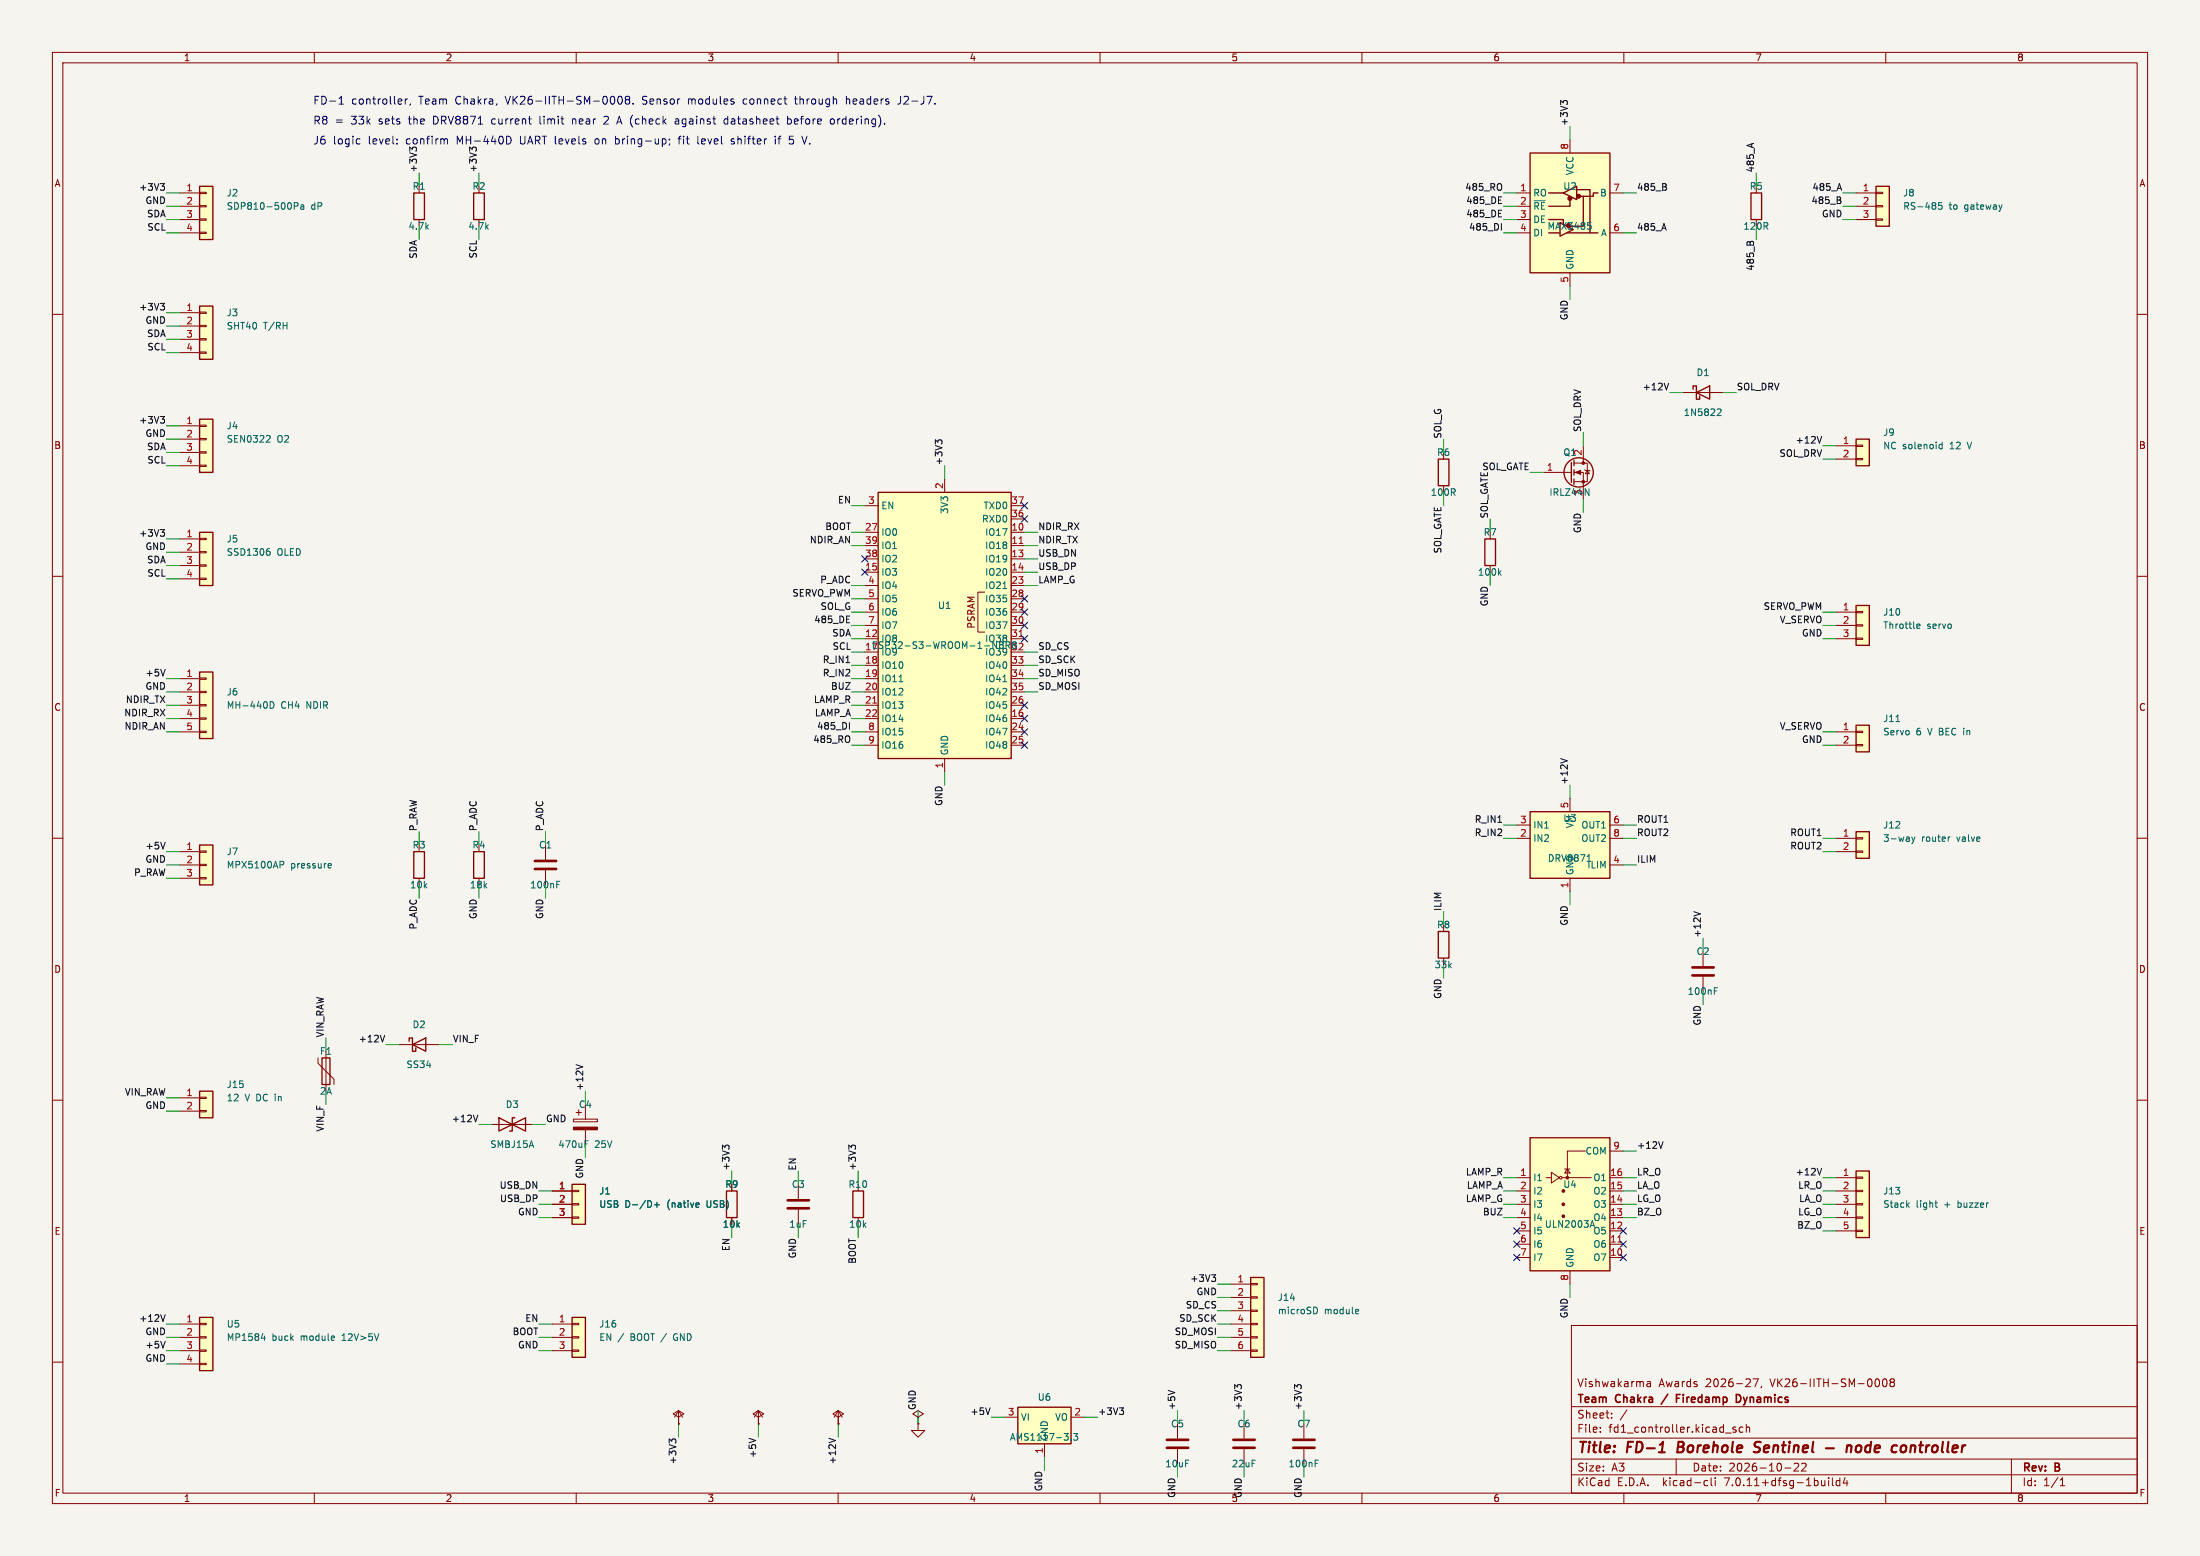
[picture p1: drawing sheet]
<svg xmlns="http://www.w3.org/2000/svg" width="420mm" height="297mm" viewBox="0 0 420 297" stroke-linecap="round" stroke-linejoin="round" font-family="sans-serif">
<path d="M0 0h420v297h-420z" fill="#f5f4ef" stroke="#f5f4ef" stroke-width=".19"/>
<g fill="none" stroke="#840000" stroke-width=".19">
<path d="M10 10h400v277h-400zM12 12h396v273h-396zM60 10v2M110 10v2M160 10v2M210 10v2M260 10v2M310 10v2M360 10v2M34.3 36.8h3.8M34.3 39.4h3.8M38.1 39.2h1.3v.3h-1.3z"/>
<path d="M38.1 36.7h1.3v.3h-1.3zM289.6 36.8h2.5M289.6 39.4h2.5M299.7 26.7v2.5M307.3 36.8h2.6M354.3 36.8h3.8M354.3 39.4h3.8M358.1 39.2h1.3v.3h-1.3zM358.1 36.7h1.3v.3h-1.3zM10 60h2M34.3 59.7h3.8M34.3 41.9h3.8"/>
<path d="M34.3 44.5h3.8M38.1 59.6h1.3v.2h-1.3zM38.1 44.3h1.3v.3h-1.3zM38.1 41.8h1.3v.2h-1.3zM80 41.9v1.3M91.4 41.9v1.3M289.6 41.9h2.5M289.6 44.5h2.5M299.7 52.1v2.5M307.3 44.5h2.6M335.3 41.9v1.3M354.3 41.9h3.8"/>
<path d="M358.1 41.8h1.3v.2h-1.3zM408 60h2M34.3 62.2h3.8M34.3 64.8h3.8M34.3 67.3h3.8M38.1 67.2h1.3v.2h-1.3zM38.1 64.6h1.3v.3h-1.3zM38.1 62.1h1.3v.3h-1.3zM321.3 74.9h7.6M34.3 81.3h3.8M34.3 83.8h3.8M34.3 86.4h3.8"/>
<path d="M34.3 88.9h3.8M38.1 88.8h1.3v.2h-1.3zM38.1 86.2h1.3v.3h-1.3zM38.1 83.7h1.3v.2h-1.3zM38.1 81.2h1.3v.2h-1.3zM165.1 96.5h2.5M180.3 91.4v2.6M193 96.5h2.6M193 99.1h2.6M275.6 92.7v1.3M294.6 90.2h5.4M300.5 90.2h1.8v5.1"/>
<path d="M300.5 88.4h2.5v3.5h-2.5M302.3 85.1v3.3M302.5 89.7l1 .2M303 89.8l.4 .6h-.8zM350.5 85.1h3.8M350.5 87.6h3.8M354.3 87.5h1.3v.3h-1.3zM354.3 85h1.3v.2h-1.3zM10 110h2M34.3 102.9h3.8M34.3 105.4h3.8M34.3 108h3.8"/>
<path d="M34.3 110.5h3.8M38.1 110.4h1.3v.2h-1.3zM38.1 107.8h1.3v.3h-1.3zM38.1 105.3h1.3v.2h-1.3zM38.1 102.7h1.3v.3h-1.3zM165.1 116.8h2.5M165.1 119.4h2.5M165.1 101.6h2.5M165.1 104.1h2.5M165.1 106.7h2.5M165.1 109.2h2.5M165.1 111.8h2.5"/>
<path d="M165.1 114.3h2.5M188 113h-1.3v7.7h1.3M193 116.8h2.6M193 119.4h2.6M193 101.6h2.6M193 104.1h2.6M193 106.7h2.6M193 109.2h2.6M193 111.8h2.6M193 114.3h2.6M284.5 108v1.2M350.5 116.8h3.8"/>
<path d="M350.5 119.4h3.8M354.3 119.3h1.3v.2h-1.3zM354.3 116.7h1.3v.3h-1.3zM408 110h2M34.3 129.5h3.8M34.3 132.1h3.8M34.3 134.6h3.8M34.3 137.2h3.8M34.3 139.7h3.8M38.1 139.6h1.3v.2h-1.3zM38.1 137h1.3v.3h-1.3zM38.1 134.5h1.3v.2h-1.3z"/>
<path d="M38.1 132h1.3v.2h-1.3zM38.1 129.4h1.3v.3h-1.3zM165.1 121.9h2.5M165.1 129.5h2.5M165.1 132.1h2.5M165.1 134.6h2.5M165.1 137.2h2.5M165.1 139.7h2.5M165.1 127h2.5M193 121.9h2.6M193 129.5h2.6M193 132.1h2.6"/>
<path d="M193 134.6h2.6M193 137.2h2.6M193 139.7h2.6M193 127h2.6M193 124.5h2.6M350.5 121.9h3.8M350.5 139.7h3.8M354.3 121.8h1.3v.2h-1.3zM354.3 139.6h1.3v.2h-1.3zM10 160h2M165.1 142.2h2.5M180.3 144.8v2.5"/>
<path d="M193 142.2h2.6M289.6 157.5h2.5M299.7 152.4v2.5M307.3 157.5h2.6M350.5 142.2h3.8M354.3 142.1h1.3v.3h-1.3zM354.3 159.9h1.3v.2h-1.3zM408 160h2M34.3 162.6h3.8M34.3 165.1h3.8M34.3 167.6h3.8M38.1 167.5h1.3v.3h-1.3z"/>
<path d="M38.1 165h1.3v.2h-1.3zM38.1 162.4h1.3v.3h-1.3zM80 167.6v1.3M91.4 167.6v1.3M104.1 161.3v2.8M104.1 166.1v2.8M289.6 160h2.5M299.7 167.6v2.6M307.3 165.1h2.6M307.3 160h2.6M350.5 162.6h3.8M350.5 160h3.8"/>
<path d="M354.3 162.4h1.3v.3h-1.3zM76.2 199.4h7.6M275.6 182.9v1.3M325.1 181.6v2.8M325.1 186.4v2.8M10 210h2M34.3 209.6h3.8M34.3 212.1h3.8M38.1 212h1.3v.2h-1.3zM38.1 209.4h1.3v.3h-1.3zM60.7 201.9v1l3.1 3.1v1M62.2 201.9v6.4"/>
<path d="M94 214.6h7.6M109.5 213.6h4.5v.5h-4.5zM110 212.3h1M110.5 211.8v1.1M111.8 210.8v2.8M111.8 215.6v2.8M302.6 219.7h-3.4v5.1M307.3 219.7h2.6M408 210h2M105.4 227.3h3.8M105.4 229.9h3.8M105.4 232.4h3.8"/>
<path d="M109.2 232.3h1.3v.2h-1.3zM109.2 229.7h1.3v.3h-1.3zM109.2 227.2h1.3v.3h-1.3zM139.7 232.4v1.3M152.4 226.1v2.8M152.4 230.9v2.8M163.8 232.4v1.3M289.6 224.8h2.5M289.6 227.3h2.5M289.6 229.9h2.5M289.6 232.4h2.5M289.6 234.9h2.5"/>
<path d="M289.6 237.5h2.5M295.1 224.8h1.1M296.2 223.8l1.5 1-1.5 1zM298.2 224.8h5.6M298.7 223.1h1M299.2 223.1l.5 .8h-1zM307.3 224.8h2.6M307.3 227.3h2.6M307.3 229.9h2.6M307.3 232.4h2.6M307.3 234.9h2.6M307.3 237.5h2.6"/>
<path d="M350.5 224.8h3.8M350.5 227.3h3.8M350.5 229.9h3.8M350.5 232.4h3.8M350.5 234.9h3.8M354.3 234.8h1.3v.3h-1.3zM354.3 232.3h1.3v.2h-1.3zM354.3 229.7h1.3v.3h-1.3zM354.3 227.2h1.3v.3h-1.3zM354.3 224.7h1.3v.2h-1.3zM10 260h2M34.3 252.7h3.8"/>
<path d="M34.3 255.3h3.8M34.3 257.8h3.8M38.1 257.7h1.3v.2h-1.3zM38.1 255.1h1.3v.3h-1.3zM38.1 252.6h1.3v.3h-1.3zM105.4 252.7h3.8M105.4 255.3h3.8M105.4 257.8h3.8M109.2 257.7h1.3v.2h-1.3zM109.2 255.1h1.3v.3h-1.3zM109.2 252.6h1.3v.3h-1.3zM234.9 245.1h3.9"/>
<path d="M234.9 247.6h3.9M234.9 250.2h3.9M234.9 252.7h3.9M234.9 255.3h3.9M234.9 257.8h3.9M238.8 257.7h1.2v.2h-1.2zM238.8 255.1h1.2v.3h-1.2zM238.8 252.6h1.2v.3h-1.2zM238.8 250.1h1.2v.2h-1.2zM238.8 247.5h1.2v.3h-1.2zM238.8 245h1.2v.2h-1.2zM289.6 240h2.5"/>
<path d="M299.7 242.6v2.5M300 253h108v32h-108zM307.3 240h2.6M408 260h2M34.3 260.3h3.8M38.1 260.2h1.3v.3h-1.3zM129.5 270.5l1.1-.6-1.1-.7-1 .7 1 .6v1.3M129.5 271.8h.1M129.5 269.2l-.7 1.3M129.5 269.2v2.6M129.5 269.2l.8 1.3M144.8 270.5l1-.6-1-.7-1 .7 1 .6v1.3"/>
<path d="M144.8 271.8h.1M144.8 269.2l-.8 1.3M144.8 269.2v2.6M144.8 269.2l.7 1.3M160 270.5l1-.6-1-.7-1 .7 1 .6v1.3M160 271.8h.1M160 269.2l-.7 1.3M160 269.2v2.6M160 269.2l.8 1.3M175.3 270.5l1-.6-1-.7-1.1 .7 1.1 .6v1.3M175.3 271.8h.1M175.3 271.8v1.2h1.2l-1.2 1.3-1.3-1.3h1.3"/>
<path d="M191.8 270.5h2.5M199.4 275.6v2.5M204.5 270.5h2.5M224.8 271.8v2.8M224.8 276.6v2.8M237.5 271.8v2.8M237.5 276.6v2.8M248.9 271.8v2.8M248.9 276.6v2.8M300 278.5h108M300 274.5h108M300 268.5h108"/>
<path d="M305.5 273.2v.2M305.5 272.5v.1M307.7 270.5v.2M307.7 269.8v.1M310.6 269.1l-1.3 1.9M314.4 263.8h.6l.1 .9M315.1 264l-.5 .1a.29 .29 0 0 0-.2 .3 .29 .29 0 0 0 .2 .3l.5-.1M320 278.5v3M329.4 273.5h1.1M331.4 272.5l-.4-.1-.2 .2 .1 .2 .5 .2v.3h-.6M332.7 272.5l-.4-.1-.3 .3 .2 .6h.5M333.4 272.5l.2-.1 .3 .1 .1 .9"/>
<path d="M333.4 271.9v1.5M334.7 263.2h1l-.7 1.5M336.3 264.6l-.1 .3M342.5 279.4l.6-.1 .2 .1 .1 .3-1 1.1h1M343.9 279.4l.6-.1 .2 .1 .1 .3-.9 1.1h.9M358.2 263.3l.1-.1a.8 .8 0 0 1 .5 .7 .8 .8 0 0 1-.5 .8 1 1 0 0 1-.1-1.4zM359.5 263.3l.2-.1a.8 .8 0 0 1 .6 .7 .8 .8 0 0 1-.6 .8l-.2-.2-.1-.4zM361.1 263.8l-.3 .3 .1 .4 .2 .2h.3l.3-.3-.1-.4-.2-.2M361.1 263.8l-.3-.3 .3-.3h.3l.3 .3-.3 .3M361.1 263.8h.3M384 278.5v6.5M60 285v2"/>
<path d="M110 285v2M160 285v2M210 285v2M260 285v2M300 281.5h108M310 285v2M325.6 282.6l.4 .1M326 283.5l-.4 .1M326.7 282.1v1.3l.2 .2M327.4 282.1v.1M327.4 282.6v1M340.7 280.2h1.2"/>
<path d="M349.1 282.1v.1M349.1 282.6v1M349.8 282.1v1.3l.2 .2M351.2 282.7l-.4-.1-.3 .3 .2 .6h.5M351.2 282.1v1.5M352.2 282l-.3 1.1h.9M352.6 282.6v1M360 285v2M393.3 283.6h.9M393.3 282.5l.4-.4v1.5"/>
<circle cx="297.9" cy="224.8" r=".25"/>
</g>
<path d="M316.7 277.2h1.1M320.4 275.2l-.2 2h.8M335.8 277a.85 .85 0 0 1-1 .1M335.9 275.2l-.7 .1a.46 .46 0 0 0-.3 .5 .46 .46 0 0 0 .4 .4l.5 .1M348.6 276.4h1.5M352.6 276.1a.49 .49 0 0 1 .9 .1l-.2 1M352.6 275.9l-.1 1.3M355 275.9a.62 .62 0 0 0-.7 .4v.7a.52 .52 0 0 0 .8 .1M363.3 275.9l.5 .1 .1 .3v.5l-.5 .4" fill="none" stroke="#840000" stroke-width=".4"/>
<path d="M318.4 266.1l-1.3 1.9M320 266.9h.5M320.8 266.2h-.8v1.5M331.5 266.2a.76 .76 0 0 1 .8 .7 .76 .76 0 0 1-.8 .8z" fill="none" stroke="#840000" stroke-width=".3"/>
<g fill="none" stroke="#840000" stroke-width=".25">
<path d="M38.1 35.6h2.5v10.1h-2.5zM79 36.8h2v5.1h-2zM90.4 36.8h2.1v5.1h-2.1zM292.1 29.2h15.2v22.9h-15.2zM295.7 36.8h2.7M298.4 36.8l2.6-1.2v2.5zM299.7 38.1v1.3h-4M301 36.2h2.5v8.3M302.3 37.5v5.7h-2.6M305.1 36.8h-.9v.7h-2.6M334.3 36.8h2v5.1h-2zM358.1 35.6h2.6v7.6h-2.6z"/>
<path d="M38.1 58.4h2.5v10.2h-2.5zM295.7 41.9h2.7v.6M297.8 42.5l2.6 1.3-2.6 1.3zM299.1 44.5h6M323.2 74.3v-.6h.6v2.5h.7v-.6M323.8 74.9l2.6-1.2v2.5zM38.1 80h2.5v10.2h-2.5zM167.6 94h25.4v50.8h-25.4zM274.6 87.6h2v5.1h-2zM300 88.3v3.8M300.5 87.9v1M300.5 89.7v1"/>
<path d="M300.5 91.4v1.1M354.3 83.8h2.6v5.1h-2.6zM38.1 101.6h2.5v10.2h-2.5zM283.5 102.9h2v5.1h-2zM354.3 115.6h2.6v7.6h-2.6zM38.1 128.3h2.5v12.7h-2.5zM354.3 138.4h2.6v5.1h-2.6zM292.1 154.9h15.2v12.7h-15.2zM354.3 158.8h2.6v5h-2.6zM38.1 161.3h2.5v7.6h-2.5zM79 162.6h2v5h-2zM90.4 162.6h2.1v5h-2.1z"/>
<path d="M274.6 177.8h2v5.1h-2zM78.1 198.8v-.7h.6v2.6h.7v-.7M78.7 199.4l2.6-1.3v2.6zM38.1 208.3h2.5v5.1h-2.5zM61.5 201.9h1.5v5.1h-1.5zM95.2 213.4v2.5l5.1-2.5v2.5zM98.3 213.4h-.5v2.5h-.5M292.1 217.2h15.2v25.4h-15.2zM109.2 226.1h2.6v7.6h-2.6zM138.7 227.3h2v5.1h-2zM162.8 227.3h2v5.1h-2zM354.3 223.5h2.6v12.7h-2.6z"/>
<path d="M38.1 251.5h2.5v10.1h-2.5zM109.2 251.5h2.6v7.6h-2.6zM238.8 243.8h2.5v15.3h-2.5zM194.3 268.6h10.2v7h-10.2z"/>
<circle cx="301.4" cy="90.2" r="2.79"/>
</g>
<g fill="#ffffc2" stroke="#ffffc2" stroke-width=".19">
<path d="M38.1 161.3h2.5v7.6h-2.5z"/>
<path d="M354.3 115.6h2.6v7.6h-2.6z"/>
<path d="M38.1 128.3h2.5v12.7h-2.5z"/>
<path d="M354.3 138.4h2.6v5.1h-2.6z"/>
<path d="M38.1 58.4h2.5v10.2h-2.5z"/>
<path d="M354.3 83.8h2.6v5.1h-2.6z"/>
<path d="M354.3 223.5h2.6v12.7h-2.6z"/>
<path d="M38.1 35.6h2.5v10.1h-2.5z"/>
<path d="M292.1 29.2h15.2v22.9h-15.2z"/>
<path d="M38.1 101.6h2.5v10.2h-2.5z"/>
<path d="M109.2 226.1h2.6v7.6h-2.6z"/>
<path d="M292.1 154.9h15.2v12.7h-15.2z"/>
<path d="M292.1 217.2h15.2v25.4h-15.2z"/>
<path d="M238.8 243.8h2.5v15.3h-2.5z"/>
<path d="M38.1 80h2.5v10.2h-2.5z"/>
<path d="M38.1 251.5h2.5v10.1h-2.5z"/>
<path d="M358.1 35.6h2.6v7.6h-2.6z"/>
<path d="M167.6 94h25.4v50.8h-25.4z"/>
<path d="M194.3 268.6h10.2v7h-10.2z"/>
<path d="M38.1 208.3h2.5v5.1h-2.5z"/>
<path d="M109.2 251.5h2.6v7.6h-2.6z"/>
<path d="M354.3 158.8h2.6v5h-2.6z"/>
</g>
<g fill="none" stroke="#006464" stroke-width=".19">
<path d="M56.2 39.3h.6l.1-.2-.1-.3-.6-.1v1.2M57.4 39.2h.5l.1 .7M58 39.4l-.4 .1-.2 .1 .2 .3h.4M370.7 38.7h-.6l-.1 .6 .2-.1h.4l.2 .2-.1 .4-.2 .1-.5-.1M303.1 42.5h.6M303.5 43l.3 .2v.3l-.3 .3M328 78l.4 .1 .2 .3-.8 .9h.8M51 83.1l.5 .1 .1 .3-.8 .9h.8M302.6 93.3l.7 1.3v-1.3M370.3 85.6h.5M370.3 84.9h.5M370.8 84.4v1.3"/>
<path d="M51.1 105.2l.4 .1 .1 .1-.1 .5-.4 .1M51.2 104.7h.3M191.5 112.3h.7M286.2 109.3l.4 .5M286.6 109l-.5 .4M365.9 119.8l.2 .2 .4-.1M365.9 119.3l.2-.2 .4 .2v.1l-.6 .1M51.6 133.9a.64 .64 0 0 1 .7 .7 .64 .64 0 0 1-.7 .6zM171.6 130.1h.8M189.5 122.5l.8 1.3v-1.3M190.8 123.3v.2M191.5 130.1h.7"/>
<path d="M191.5 123.3v.2M192.1 123.2h.5M192.4 123.2l.4 .6M192.6 122.5h-.5v1.3M361.9 137.7h.8M300.3 157.5l-1.3 .5M365 159.8l.3 .8M365.6 159.8l-.3 .8M372.3 159.8h-.3M53.5 164.4h.4l.3 .3-.1 .3-.6 .1M62.8 164.8l.4 .1v.2l-.6 .2M63.2 165.6l-.4 .1"/>
<path d="M106.3 168.8h.4M106.3 168.2h.6M303.2 163.3l.1-.2v1.3M365.3 160.6l-.3 .4M327.3 189.1h.4M327.3 188.5h.6M111.7 218.4h.4M111.7 217.7h.6M124.9 230h1M125.4 229.5v.9M133.3 229.6l.2 .3-.6 .1M133.4 230.4h-.1"/>
<path d="M304 233l.4 1.3M364.1 230l.4 .4M364.5 229.6l-.5 .5M369.4 229.6h.5M369.6 230.3l.3 .1M49.9 255.4h.8M50.5 255v.8M251.1 249.5a.68 .68 0 0 1 .4 .6 .68 .68 0 0 1-.4 .7M258.9 249.9l.4 .1 .1 .2-.6 .1M259.3 250.7l-.4 .1M204.5 274.8v.1M205 273.6h.7l-.4 .5 .4 .1v.6l-.2 .1-.5-.1"/>
<path d="M251.1 279.3h.4M251.1 278.7h.6"/>
</g>
<path d="M102.1 165.9h4.1M102.1 164.3h4.1M323.1 186.2h4.1M323.1 184.7h4.1M150.4 230.6h4M150.4 229.1h4M222.8 276.4h4M222.8 274.8h4M235.5 276.4h4M235.5 274.8h4M246.9 276.4h4.1M246.9 274.8h4.1" fill="none" stroke="#840000" stroke-width=".51"/>
<g fill="#840000" stroke="#840000" stroke-width=".19">
<path d="M109.5 215.1h4.5v.5h-4.5z"/>
<path d="M300.7 90.2l1.1-.4v.8z"/>
<circle cx="298.4" cy="232.2" r=".25"/>
<circle cx="298.4" cy="229.9" r=".25"/>
<circle cx="298.4" cy="227.3" r=".25"/>
<circle cx="299.2" cy="224.8" r=".25"/>
<circle cx="302.3" cy="91.9" r=".25"/>
<circle cx="302.3" cy="88.4" r=".25"/>
</g>
<g fill="#840000" stroke="#840000" stroke-width=".25">
<circle cx="299.7" cy="37.9" r=".36"/>
<circle cx="301.4" cy="37.5" r=".36"/>
</g>
<path d="M194.6 103.7h.7M166.6 134.2h.7M194.6 121.5h.7M308.9 237.1h.7" fill="none" stroke="#a90000" stroke-width=".19"/>
<g fill="none" stroke="#0f0f0f" stroke-width=".19">
<path d="M298.4 19.6l-.5-.4v.8M298.4 19.4l.3-.2h.3l.2 .2M30.6 35h.8l-.4 .5M31.2 35.5l.2 .3v.3l-.2 .2M78.7 28.5l-.5-.4v.8M90.1 28.5l-.4-.4v.8M286.1 38.9h.6M286.1 37.6h.6M318 35.7l.1 .2-.1 .4M318 35.2v.3M351.3 38.3l.1 .1-.1 .4M351.3 37.7v.4"/>
<path d="M30.6 57.9h.8l-.4 .5M31.2 58.4l.2 .2v.3l-.2 .3M286.1 41.4h.6M286.1 40.1h.6M286.6 42.7v1.2M333.6 46.2h.4M334.2 46.2l.1-.1 .4 .1M30.6 79.5h.8l-.4 .5M31.2 80l.2 .2v.3l-.2 .3M318.5 73.1l-.4 1.3M179 84.4l-.4-.4v.7M179 84.2l.3-.2h.3l.2 .2"/>
<path d="M284 88.4h-.5l-.3 .2 .2 .3 .6 .4M284.5 89.5a.85 .85 0 0 1 .2-1.1 .43 .43 0 0 1 .6 .4v.4a.43 .43 0 0 1-.6 .5M285.8 88.4v1.3h.6M286.6 89.8h.9M288.5 88.4a.59 .59 0 0 0-.7 .6 .59 .59 0 0 0 .7 .6l.1-.5h-.3M288.9 89.7l.4-1.3 .5 1.3M289 89.3h.6M290 88.4h.7M290.4 88.4v1.3M291.2 89h.4M291.8 88.4h-.6v1.3h.6M347.8 83.3l-.5 1.3"/>
<path d="M30.6 101.1h.8l-.4 .5M31.2 101.6l.2 .2v.3l-.2 .3M161.6 118.9h.6M161.6 117.6h.6M31.5 127.8l-.4 1.2M162.2 137.9v1.3M297.9 144.8l1.3 .4M31.5 160.8l-.4 1.2M323.3 174l1.3 .4M73.4 197.6l-.4 1.3M91.2 212.8l-.4 1.3M110 203.2l1.2 .4"/>
<path d="M138.4 219l-.5-.4v.8M138.4 218.8l.2-.2h.3l.3 .2M162.5 218.8l.3-.2h.3l.2 .2M162.5 219l-.5-.4v.8M317.5 217.9l-.4 1.3M347.8 223l-.5 1.3M31.5 256l-.4 1.3M31.5 250.9l-.4 1.3M231.3 243.3h.8l-.5 .5M231.8 243.8l.3 .3v.3l-.3 .2M128.2 275.1l-.4-.4v.7M128.2 274.9l.3-.2h.3l.2 .2"/>
<path d="M143 274.5l1.3 .5M158.2 274.5l1.3 .5M189 268.7l-.4 1.3M213.7 268.7h.8l-.4 .5M214.2 269.2l.3 .3v.3l-.3 .2M223 265.4l1.3 .4M236.2 264.7l-.5-.4v.8M236.2 264.5l.2-.2h.3l.3 .2M247.6 264.5l.3-.2h.3l.2 .2M247.6 264.7l-.5-.4v.8"/>
</g>
<g fill="none" stroke="#0000c2" stroke-width=".19">
<path d="M64.7 19.9h.9M64.7 18.8l.4-.4v1.5M77.4 18.9v1M77.8 18.9l-.3 .1-.1 .2M78.4 19.8l-.2 .3M116.9 18.4a.8 .8 0 0 1 .5 .7 .8 .8 0 0 1-.5 .8M118.1 18.5l.2-.1a.8 .8 0 0 1 .5 .7 .8 .8 0 0 1-.5 .8l-.2-.2-.2-.4zM119.6 19l-.2 .3v.3l.2 .3 .5-.1 .1-.2v-.3l-.3-.3M119.6 19l-.2-.3 .2-.3 .5 .1 .1 .2-.3 .3M119.6 19h.3M120.9 19.7v.2M141.9 19v.7"/>
<path d="M151.6 18.9h.6M151.9 18.4v1.3l.2 .2M161.6 18.4v1.5M162 18.9l-.4 .1M171.9 19.4a.48 .48 0 0 1-.5 .5M68.3 26.5l.4 .1M68.7 27.4l-.4 .1M75.8 27.4v.1M75.8 26.6v.1M85 26.5h.2l.2 .2v.8M96.7 26a.76 .76 0 0 1 .9 .7 .76 .76 0 0 1-.9 .8M103.1 22.2v1.4"/>
<path d="M109.3 22.7v1M109.5 22.7l-.2 .1M113.6 26.6v.8M115.9 22.2l-.6 .1M116.1 22.8l-.9 .9h.9M117.5 27.4l.4 .1M117.5 26v1.5M117.7 23.7l.5-1.5 .5 1.5M117.9 23.3h.7M117.9 26.5l-.4 .1M127.1 26.6v.8M127.8 26.6v.1"/>
<path d="M127.9 27.4l-.2 .3M128.9 22.8h.6l.1 .9M129.4 26.5h.6M129.6 23l-.5 .1a.29 .29 0 0 0-.2 .3 .29 .29 0 0 0 .2 .3l.5-.1M130 26l-.4 .2v1.3M133.2 26v1.3l.2 .2M138.9 22.8l-.4-.1-.3 .3 .2 .6h.5M138.9 22.2v1.5M140.1 26.6l-.3-.1-.2 .2v.2l.5 .2v.3h-.5M148 26v.1M148 26.5v1M148.5 26.5h.6"/>
<path d="M148.9 26l-.2 .2v1.3M150.4 22.8l.4-.1 .3 .3-.2 .6h-.5M150.4 22.2v1.5M150.7 26h.7M150.9 26.6h.3l.3 .3-.1 .5-.5 .1M154.6 27.4v.1M158.6 22.8l.4-.1 .3 .3-.1 .5-.2 .2-.4-.1"/>
</g>
<g fill="none" stroke="#009600" stroke-width=".19">
<path d="M31.7 36.8h2.6M31.7 39.4h2.6M80 33v2.6M91.4 33v2.6M287 36.8h2.6M287 39.4h2.6M299.7 24.1v2.6M309.9 36.8h2.5M335.3 33v2.6M351.8 36.8h2.5M351.8 39.4h2.5M31.7 41.9h2.6"/>
<path d="M31.7 59.7h2.6M31.7 44.5h2.6M80 43.2v2.5M91.4 43.2v2.5M287 41.9h2.6M287 44.5h2.6M299.7 54.6v2.6M309.9 44.5h2.5M335.3 43.2v2.5M351.8 41.9h2.5M31.7 67.3h2.6M31.7 62.2h2.6"/>
<path d="M31.7 64.8h2.6M318.8 74.9h2.5M328.9 74.9h2.6M31.7 81.3h2.6M31.7 88.9h2.6M31.7 83.8h2.6M31.7 86.4h2.6M162.6 96.5h2.5M180.3 88.9v2.5M275.6 83.8v2.6M275.6 94v2.5M284.5 99.1v2.5"/>
<path d="M292.1 90.2h2.5M302.3 82.6v2.5M302.3 95.3v2.5M348 87.6h2.5M348 85.1h2.5M31.7 110.5h2.6M31.7 108h2.6M31.7 102.9h2.6M31.7 105.4h2.6M162.6 116.8h2.5M162.6 119.4h2.5M162.6 111.8h2.5"/>
<path d="M162.6 101.6h2.5M162.6 104.1h2.5M162.6 114.3h2.5M195.6 111.8h2.5M195.6 109.2h2.5M195.6 101.6h2.5M195.6 104.1h2.5M195.6 106.7h2.5M284.5 109.2v2.6M348 116.8h2.5M348 119.4h2.5M31.7 139.7h2.6"/>
<path d="M31.7 129.5h2.6M31.7 132.1h2.6M31.7 134.6h2.6M31.7 137.2h2.6M162.6 121.9h2.5M162.6 139.7h2.5M162.6 129.5h2.5M162.6 124.5h2.5M162.6 132.1h2.5M162.6 127h2.5M162.6 134.6h2.5M162.6 137.2h2.5"/>
<path d="M195.6 129.5h2.5M195.6 124.5h2.5M195.6 132.1h2.5M195.6 127h2.5M348 121.9h2.5M348 139.7h2.5M80 158.8v2.5M91.4 158.8v2.5M104.1 158.8v2.5M162.6 142.2h2.5M180.3 147.3v2.6M287 157.5h2.6"/>
<path d="M299.7 149.9v2.5M309.9 157.5h2.5M348 142.2h2.5M31.7 165.1h2.6M31.7 162.6h2.6M31.7 167.6h2.6M80 168.9v2.6M91.4 168.9v2.6M104.1 168.9v2.6M275.6 174v2.5M287 160h2.6M299.7 170.2v2.5"/>
<path d="M309.9 165.1h2.5M309.9 160h2.5M325.1 179.1v2.5M348 162.6h2.5M348 160h2.5M62.2 198.1v2.6M73.7 199.4h2.5M83.8 199.4h2.6M275.6 184.2v2.5M325.1 189.2v2.6M31.7 212.1h2.6M31.7 209.6h2.6"/>
<path d="M62.2 208.3v2.5M91.4 214.6h2.6M101.6 214.6h2.5M111.8 208.3v2.5M111.8 218.4v2.6M309.9 219.7h2.5M102.9 232.4h2.5M102.9 229.9h2.5M102.9 227.3h2.5M139.7 223.5v2.6M139.7 233.7v2.5M152.4 223.5v2.6"/>
<path d="M152.4 233.7v2.5M163.8 223.5v2.6M163.8 233.7v2.5M287 224.8h2.6M287 232.4h2.6M287 229.9h2.6M287 227.3h2.6M309.9 224.8h2.5M309.9 232.4h2.5M309.9 229.9h2.5M309.9 227.3h2.5M348 224.8h2.5"/>
<path d="M348 232.4h2.5M348 229.9h2.5M348 227.3h2.5M348 234.9h2.5M31.7 252.7h2.6M31.7 255.3h2.6M31.7 257.8h2.6M102.9 252.7h2.5M102.9 255.3h2.5M102.9 257.8h2.5M232.4 252.7h2.5M232.4 250.2h2.5"/>
<path d="M232.4 247.6h2.5M232.4 255.3h2.5M232.4 245.1h2.5M232.4 257.8h2.5M299.7 245.1v2.5M31.7 260.3h2.6M129.5 271.8v2.5M144.8 271.8v2.5M160 271.8v2.5M175.3 269.2v2.6M189.2 270.5h2.6M199.4 278.1v2.6"/>
<path d="M207 270.5h2.5M224.8 269.2v2.6M224.8 279.4v2.5M237.5 269.2v2.6M237.5 279.4v2.5M248.9 269.2v2.6M248.9 279.4v2.5"/>
</g>
<g fill="none" stroke="#000084" stroke-width=".19">
<path d="M195 95.9l1.2 1.2M195 98.5l1.2 1.2M196.2 95.9l-1.2 1.2M196.2 98.5l-1.2 1.2M164.5 108.6l1.2 1.2M164.5 106.1l1.2 1.2M165.7 108.6l-1.2 1.2M165.7 106.1l-1.2 1.2M195 113.7l1.2 1.2M195 116.2l1.2 1.2M195 118.8l1.2 1.2M196.2 113.7l-1.2 1.2"/>
<path d="M196.2 116.2l-1.2 1.2M196.2 118.8l-1.2 1.2M195 121.3l1.2 1.2M195 136.6l1.2 1.2M195 139.1l1.2 1.2M195 134l1.2 1.2M196.2 121.3l-1.2 1.2M196.2 136.6l-1.2 1.2M196.2 139.1l-1.2 1.2M196.2 134l-1.2 1.2M195 141.6l1.2 1.2M196.2 141.6l-1.2 1.2"/>
<path d="M289 239.4l1.2 1.2M289 234.3l1.2 1.3M289 236.9l1.2 1.2M290.2 239.4l-1.2 1.2M290.2 234.3l-1.2 1.3M290.2 236.9l-1.2 1.2M309.3 234.3l1.2 1.3M309.3 239.4l1.2 1.2M309.3 236.9l1.2 1.2M310.5 234.3l-1.2 1.3M310.5 239.4l-1.2 1.2M310.5 236.9l-1.2 1.2"/>
</g>
<g font-size="2.8" fill="#840000">
<text x="301" y="277.9">Title:</text>
<text x="310.6" y="277.9">FD-1</text>
<text x="321.1" y="277.9">Borehole</text>
<text x="336.5" y="277.9">Sentinel</text>
<text x="355.7" y="277.9">node</text>
<text x="365.2" y="277.9">controller</text>
</g>
<g font-size="2.1" fill="#0000c2">
<text x="59.7" y="20.1">FD-1</text>
<text x="59.7" y="23.9">R8</text>
<text x="63.9" y="23.9">=</text>
<text x="67.1" y="20.1">controller,</text>
<text x="67.1" y="23.9">33k</text>
<text x="72.4" y="23.9">sets</text>
<text x="78.3" y="23.9">the</text>
<text x="80" y="20.1">Team</text>
<text x="83.1" y="23.9">DRV8871</text>
<text x="87.1" y="20.1">Chakra,</text>
<text x="94.4" y="23.9">current</text>
<text x="96.8" y="20.1">VK26-IITH-SM-0008.</text>
<text x="103.7" y="23.9">limit</text>
<text x="110.1" y="23.9">near</text>
<text x="116.3" y="23.9">2</text>
<text x="119" y="23.9">A (check</text>
<text x="123" y="20.1">Sensor</text>
<text x="130.4" y="23.9">against</text>
<text x="131.9" y="20.1">modules</text>
<text x="139.9" y="23.9">datasheet</text>
<text x="142.6" y="20.1">connect</text>
<text x="152.1" y="23.9">before</text>
<text x="152.7" y="20.1">through</text>
<text x="160.5" y="23.9">ordering).</text>
<text x="162.5" y="20.1">headers</text>
<text x="172.6" y="20.1">J2-J7.</text>
<text x="59.7" y="27.7">J6</text>
<text x="63.6" y="27.7">logic</text>
<text x="70.4" y="27.7">level:</text>
<text x="77.7" y="27.7">confirm</text>
<text x="87.5" y="27.7">MH-440D</text>
<text x="99.7" y="27.7">UART levels</text>
<text x="114.3" y="27.7">on</text>
<text x="118.3" y="27.7">bring-up;</text>
<text x="130.6" y="27.7">fit</text>
<text x="134.3" y="27.7">level</text>
<text x="140.9" y="27.7">shifter</text>
<text x="149.4" y="27.7">if</text>
<text x="152.3" y="27.7">5</text>
</g>
<g font-size="2.1" fill="#840000">
<text x="301" y="268.2">Team</text>
<text x="301" y="265">Vishwakarma</text>
<text x="308.5" y="268.2">Chakra</text>
<text x="316.6" y="265">Awards</text>
<text x="321.3" y="268.2">Firedamp</text>
<text x="325.7" y="265">2026-27,</text>
<text x="333.3" y="268.2">Dynamics</text>
<text x="338.1" y="265">VK26-IITH-SM-0008</text>
<text x="301" y="273.7">File:</text>
<text x="301" y="271">Sheet:</text>
<text x="307.1" y="273.7">fd1_controller.kicad_sch</text>
<text x="301" y="281.1">Size:</text>
<text x="307.6" y="281.1">A3</text>
<text x="323" y="281.1">Date:</text>
<text x="330" y="281.1">2026-10-22</text>
<text x="386" y="281.3">Rev:</text>
<text x="392.4" y="281.3">B</text>
<text x="301" y="283.9">KiCad</text>
<text x="308.7" y="283.9">E.D.A.</text>
<text x="317.6" y="283.9">kicad-cli</text>
<text x="329.5" y="283.9">7.0.11+dfsg-1build4</text>
<text x="386" y="283.9">Id:</text>
<text x="390.1" y="283.9">1/1</text>
</g>
<g font-size="1.8" fill="#840000">
<text x="35" y="11.9">1</text>
<text x="85" y="11.9">2</text>
<text x="135" y="11.9">3</text>
<text x="185" y="11.9">4</text>
<text x="235" y="11.9">5</text>
<text x="285" y="11.9">6</text>
<text x="335" y="11.9">7</text>
<text x="385" y="11.9">8</text>
<text x="10.3" y="35.9">A</text>
<text x="408.3" y="35.9">A</text>
<text x="10.3" y="85.9">B</text>
<text x="408.2" y="85.9">B</text>
<text x="186.3" y="120.1" transform="rotate(-90 186.3 120.1)">PSRAM</text>
<text x="10.3" y="135.9">C</text>
<text x="408.2" y="135.9">C</text>
<text x="10.3" y="185.9">D</text>
<text x="408.2" y="185.9">D</text>
<text x="138.4" y="226.9">R9</text>
<text x="10.3" y="235.9">E</text>
<text x="408.3" y="235.9">E</text>
<text x="10.3" y="285.9">F</text>
<text x="35" y="286.9">1</text>
<text x="85" y="286.9">2</text>
<text x="135" y="286.9">3</text>
<text x="185" y="286.9">4</text>
<text x="285" y="286.9">6</text>
<text x="335" y="286.9">7</text>
<text x="385" y="286.9">8</text>
<text x="408.3" y="285.9">F</text>
</g>
<g font-size="1.8" fill="#0f0f0f">
<text x="299.4" y="24.1" transform="rotate(-90 299.4 24.1)">+3V3</text>
<text x="79.7" y="33" transform="rotate(-90 79.7 33)">+3V3</text>
<text x="91.1" y="33" transform="rotate(-90 91.1 33)">+3V3</text>
<text x="334.9" y="33" transform="rotate(-90 334.9 33)">485_A</text>
<text x="26.5" y="36.5">+3V3</text>
<text x="27.7" y="39">GND</text>
<text x="28" y="41.6">SDA</text>
<text x="279.6" y="36.5">485_RO</text>
<text x="279.8" y="39">485_DE</text>
<text x="279.8" y="41.6">485_DE</text>
<text x="312.4" y="36.5">485_B</text>
<text x="345.7" y="39">485_B</text>
<text x="345.9" y="36.5">485_A</text>
<text x="347.7" y="41.6">GND</text>
<text x="28" y="44.1">SCL</text>
<text x="280.3" y="44.1">485_DI</text>
<text x="312.4" y="44.1">485_A</text>
<text x="79.7" y="49.5" transform="rotate(-90 79.7 49.5)">SDA</text>
<text x="91.1" y="49.4" transform="rotate(-90 91.1 49.4)">SCL</text>
<text x="334.9" y="51.8" transform="rotate(-90 334.9 51.8)">485_B</text>
<text x="26.5" y="59.3">+3V3</text>
<text x="27.7" y="61.9">GND</text>
<text x="28" y="64.4">SDA</text>
<text x="299.4" y="61.2" transform="rotate(-90 299.4 61.2)">GND</text>
<text x="28" y="67">SCL</text>
<text x="313.5" y="74.6">+12V</text>
<text x="331.5" y="74.6">SOL_DRV</text>
<text x="26.5" y="80.9">+3V3</text>
<text x="27.7" y="83.5">GND</text>
<text x="275.2" y="83.8" transform="rotate(-90 275.2 83.8)">SOL_G</text>
<text x="301.9" y="82.5" transform="rotate(-90 301.9 82.5)">SOL_DRV</text>
<text x="28" y="86">SDA</text>
<text x="28" y="88.6">SCL</text>
<text x="180" y="88.9" transform="rotate(-90 180 88.9)">+3V3</text>
<text x="339.6" y="87.3">SOL_DRV</text>
<text x="342.7" y="84.7">+12V</text>
<text x="157.5" y="101.3">BOOT</text>
<text x="159.9" y="96.2">EN</text>
<text x="198.1" y="101.3">NDIR_RX</text>
<text x="284.1" y="99.1" transform="rotate(-90 284.1 99.1)">SOL_GATE</text>
<text x="301.9" y="101.9" transform="rotate(-90 301.9 101.9)">GND</text>
<text x="26.5" y="102.5">+3V3</text>
<text x="27.7" y="105.1">GND</text>
<text x="28" y="107.6">SDA</text>
<text x="154.5" y="103.8">NDIR_AN</text>
<text x="198.1" y="106.3">USB_DN</text>
<text x="198.1" y="103.8">NDIR_TX</text>
<text x="275.2" y="105.7" transform="rotate(-90 275.2 105.7)">SOL_GATE</text>
<text x="28" y="110.1">SCL</text>
<text x="151.2" y="114">SERVO_PWM</text>
<text x="156.5" y="111.4">P_ADC</text>
<text x="198.1" y="108.9">USB_DP</text>
<text x="198.1" y="111.4">LAMP_G</text>
<text x="155.3" y="119">485_DE</text>
<text x="156.6" y="116.5">SOL_G</text>
<text x="284.1" y="115.8" transform="rotate(-90 284.1 115.8)">GND</text>
<text x="336.6" y="116.5">SERVO_PWM</text>
<text x="339.7" y="119">V_SERVO</text>
<text x="158.8" y="121.6">SDA</text>
<text x="158.8" y="124.1">SCL</text>
<text x="198.1" y="124.1">SD_CS</text>
<text x="343.9" y="121.6">GND</text>
<text x="27.7" y="131.7">GND</text>
<text x="27.7" y="129.2">+5V</text>
<text x="157" y="129.2">R_IN2</text>
<text x="157" y="126.7">R_IN1</text>
<text x="158.5" y="131.7">BUZ</text>
<text x="198.1" y="126.7">SD_SCK</text>
<text x="198.1" y="129.2">SD_MISO</text>
<text x="198.1" y="131.7">SD_MOSI</text>
<text x="23.6" y="136.8">NDIR_RX</text>
<text x="23.9" y="134.3">NDIR_TX</text>
<text x="155.3" y="134.3">LAMP_R</text>
<text x="155.5" y="136.8">LAMP_A</text>
<text x="23.7" y="139.4">NDIR_AN</text>
<text x="155.2" y="141.9">485_RO</text>
<text x="155.9" y="139.4">485_DI</text>
<text x="339.7" y="139.4">V_SERVO</text>
<text x="343.9" y="141.9">GND</text>
<text x="299.4" y="149.9" transform="rotate(-90 299.4 149.9)">+12V</text>
<text x="180" y="153.9" transform="rotate(-90 180 153.9)">GND</text>
<text x="79.7" y="158.8" transform="rotate(-90 79.7 158.8)">P_RAW</text>
<text x="91.1" y="158.8" transform="rotate(-90 91.1 158.8)">P_ADC</text>
<text x="103.8" y="158.8" transform="rotate(-90 103.8 158.8)">P_ADC</text>
<text x="281.4" y="159.7">R_IN2</text>
<text x="281.4" y="157.1">R_IN1</text>
<text x="312.4" y="157.1">ROUT1</text>
<text x="312.4" y="159.7">ROUT2</text>
<text x="341.7" y="159.7">ROUT1</text>
<text x="25.5" y="167.3">P_RAW</text>
<text x="27.7" y="164.8">GND</text>
<text x="27.7" y="162.2">+5V</text>
<text x="312.4" y="164.8">ILIM</text>
<text x="341.7" y="162.2">ROUT2</text>
<text x="275.2" y="174" transform="rotate(-90 275.2 174)">ILIM</text>
<text x="79.7" y="177.5" transform="rotate(-90 79.7 177.5)">P_ADC</text>
<text x="91.1" y="175.5" transform="rotate(-90 91.1 175.5)">GND</text>
<text x="103.8" y="175.5" transform="rotate(-90 103.8 175.5)">GND</text>
<text x="299.4" y="176.8" transform="rotate(-90 299.4 176.8)">GND</text>
<text x="324.8" y="179.1" transform="rotate(-90 324.8 179.1)">+12V</text>
<text x="275.2" y="190.8" transform="rotate(-90 275.2 190.8)">GND</text>
<text x="324.8" y="195.8" transform="rotate(-90 324.8 195.8)">GND</text>
<text x="61.9" y="198.1" transform="rotate(-90 61.9 198.1)">VIN_RAW</text>
<text x="68.4" y="199">+12V</text>
<text x="86.4" y="199">VIN_F</text>
<text x="23.7" y="209.2">VIN_RAW</text>
<text x="111.4" y="208.3" transform="rotate(-90 111.4 208.3)">+12V</text>
<text x="27.7" y="211.7">GND</text>
<text x="86.2" y="214.3">+12V</text>
<text x="104.1" y="214.3">GND</text>
<text x="61.9" y="216.1" transform="rotate(-90 61.9 216.1)">VIN_F</text>
<text x="312.4" y="219.4">+12V</text>
<text x="95.3" y="227">USB_DN</text>
<text x="111.4" y="225.1" transform="rotate(-90 111.4 225.1)">GND</text>
<text x="139.4" y="223.5" transform="rotate(-90 139.4 223.5)">+3V3</text>
<text x="152.1" y="223.5" transform="rotate(-90 152.1 223.5)">EN</text>
<text x="163.5" y="223.5" transform="rotate(-90 163.5 223.5)">+3V3</text>
<text x="279.7" y="224.4">LAMP_R</text>
<text x="279.9" y="227">LAMP_A</text>
<text x="312.4" y="224.4">LR_O</text>
<text x="312.4" y="227">LA_O</text>
<text x="342.7" y="224.4">+12V</text>
<text x="343.2" y="227">LR_O</text>
<text x="95.3" y="229.5">USB_DP</text>
<text x="98.8" y="232.1">GND</text>
<text x="279.7" y="229.5">LAMP_G</text>
<text x="283" y="232.1">BUZ</text>
<text x="312.4" y="232.1">BZ_O</text>
<text x="312.4" y="229.5">LG_O</text>
<text x="343.2" y="232.1">LG_O</text>
<text x="343.4" y="229.5">LA_O</text>
<text x="139.4" y="238.9" transform="rotate(-90 139.4 238.9)">EN</text>
<text x="343" y="234.6">BZ_O</text>
<text x="152.1" y="240.3" transform="rotate(-90 152.1 240.3)">GND</text>
<text x="163.5" y="241.3" transform="rotate(-90 163.5 241.3)">BOOT</text>
<text x="227.1" y="244.8">+3V3</text>
<text x="226.3" y="249.8">SD_CS</text>
<text x="228.3" y="247.3">GND</text>
<text x="299.4" y="251.7" transform="rotate(-90 299.4 251.7)">GND</text>
<text x="26.5" y="252.4">+12V</text>
<text x="27.7" y="257.5">+5V</text>
<text x="27.7" y="254.9">GND</text>
<text x="97.8" y="254.9">BOOT</text>
<text x="98.8" y="257.5">GND</text>
<text x="100.2" y="252.4">EN</text>
<text x="224.2" y="254.9">SD_MOSI</text>
<text x="224.2" y="257.5">SD_MISO</text>
<text x="225" y="252.4">SD_SCK</text>
<text x="27.7" y="260">GND</text>
<text x="174.9" y="269.2" transform="rotate(-90 174.9 269.2)">GND</text>
<text x="224.4" y="269.2" transform="rotate(-90 224.4 269.2)">+5V</text>
<text x="237.1" y="269.2" transform="rotate(-90 237.1 269.2)">+3V3</text>
<text x="248.6" y="269.2" transform="rotate(-90 248.6 269.2)">+3V3</text>
<text x="185.2" y="270.2">+5V</text>
<text x="209.5" y="270.2">+3V3</text>
<text x="129.2" y="279.6" transform="rotate(-90 129.2 279.6)">+3V3</text>
<text x="144.4" y="278.4" transform="rotate(-90 144.4 278.4)">+5V</text>
<text x="159.7" y="279.6" transform="rotate(-90 159.7 279.6)">+12V</text>
<text x="199" y="284.7" transform="rotate(-90 199 284.7)">GND</text>
<text x="224.4" y="286" transform="rotate(-90 224.4 286)">GND</text>
<text x="235" y="286.9">5</text>
<text x="237.1" y="286" transform="rotate(-90 237.1 286)">GND</text>
<text x="248.6" y="286" transform="rotate(-90 248.6 286)">GND</text>
</g>
<g font-size="1.8" fill="#a90000">
<text x="299.5" y="28.6" transform="rotate(-90 299.5 28.6)">8</text>
<text x="35.5" y="36.6">1</text>
<text x="35.5" y="39.1">2</text>
<text x="35.5" y="41.7">3</text>
<text x="290.1" y="36.6">1</text>
<text x="290.1" y="39.1">2</text>
<text x="290.1" y="41.7">3</text>
<text x="307.9" y="36.6">7</text>
<text x="355.5" y="36.6">1</text>
<text x="355.5" y="39.1">2</text>
<text x="355.5" y="41.7">3</text>
<text x="35.5" y="44.2">4</text>
<text x="290.1" y="44.2">4</text>
<text x="307.9" y="44.2">6</text>
<text x="35.5" y="59.4">1</text>
<text x="299.5" y="54" transform="rotate(-90 299.5 54)">5</text>
<text x="35.5" y="62">2</text>
<text x="35.5" y="64.5">3</text>
<text x="35.5" y="67.1">4</text>
<text x="35.5" y="81">1</text>
<text x="35.5" y="83.6">2</text>
<text x="35.5" y="86.1">3</text>
<text x="35.5" y="88.6">4</text>
<text x="295.2" y="89.9">1</text>
<text x="351.7" y="84.8">1</text>
<text x="351.7" y="87.4">2</text>
<text x="180.1" y="93.4" transform="rotate(-90 180.1 93.4)">2</text>
<text x="165.1" y="101.3">27</text>
<text x="165.7" y="96.3">3</text>
<text x="193" y="101.3">10</text>
<text x="193" y="98.8">36</text>
<text x="193" y="96.3">37</text>
<text x="35.5" y="102.6">1</text>
<text x="35.5" y="105.2">2</text>
<text x="35.5" y="107.7">3</text>
<text x="165.1" y="106.4">38</text>
<text x="165.1" y="103.9">39</text>
<text x="193" y="103.9">11</text>
<text x="193" y="106.4">13</text>
<text x="35.5" y="110.2">4</text>
<text x="165.1" y="109">15</text>
<text x="165.7" y="111.5">4</text>
<text x="193" y="109">14</text>
<text x="193" y="111.5">23</text>
<text x="165.7" y="114">5</text>
<text x="165.7" y="116.6">6</text>
<text x="165.7" y="119.1">7</text>
<text x="193" y="114">28</text>
<text x="193" y="116.6">29</text>
<text x="193" y="119.1">30</text>
<text x="351.7" y="116.6">1</text>
<text x="351.7" y="119.1">2</text>
<text x="165.1" y="121.7">12</text>
<text x="193" y="121.7">31</text>
<text x="351.7" y="121.7">3</text>
<text x="35.5" y="129.3">1</text>
<text x="35.5" y="131.8">2</text>
<text x="165.1" y="126.7">18</text>
<text x="165.1" y="129.3">19</text>
<text x="165.1" y="131.8">20</text>
<text x="193" y="126.7">33</text>
<text x="193" y="129.3">34</text>
<text x="193" y="131.8">35</text>
<text x="35.5" y="134.4">3</text>
<text x="35.5" y="136.9">4</text>
<text x="165.1" y="134.4">21</text>
<text x="165.1" y="136.9">22</text>
<text x="193" y="136.9">16</text>
<text x="193" y="134.4">26</text>
<text x="35.5" y="139.4">5</text>
<text x="165.7" y="139.4">8</text>
<text x="165.7" y="142">9</text>
<text x="193" y="139.4">24</text>
<text x="193" y="142">25</text>
<text x="351.7" y="139.4">1</text>
<text x="351.7" y="142">2</text>
<text x="180.1" y="146.8" transform="rotate(-90 180.1 146.8)">1</text>
<text x="299.5" y="154.4" transform="rotate(-90 299.5 154.4)">5</text>
<text x="290.1" y="159.8">2</text>
<text x="290.1" y="157.2">3</text>
<text x="307.9" y="157.2">6</text>
<text x="307.9" y="159.8">8</text>
<text x="351.7" y="159.8">1</text>
<text x="35.5" y="162.3">1</text>
<text x="35.5" y="164.8">2</text>
<text x="35.5" y="167.4">3</text>
<text x="307.9" y="164.8">4</text>
<text x="351.7" y="162.3">2</text>
<text x="299.5" y="169.6" transform="rotate(-90 299.5 169.6)">1</text>
<text x="35.5" y="209.3">1</text>
<text x="35.5" y="211.8">2</text>
<text x="307.9" y="219.5">9</text>
<text x="106.6" y="227.1">1</text>
<text x="290.1" y="224.5">1</text>
<text x="290.1" y="227.1">2</text>
<text x="307.3" y="227.1">15</text>
<text x="307.3" y="224.5">16</text>
<text x="351.7" y="224.5">1</text>
<text x="351.7" y="227.1">2</text>
<text x="106.6" y="229.6">2</text>
<text x="106.6" y="232.2">3</text>
<text x="290.1" y="229.6">3</text>
<text x="290.1" y="232.2">4</text>
<text x="307.3" y="232.2">13</text>
<text x="307.3" y="229.6">14</text>
<text x="351.7" y="229.6">3</text>
<text x="351.7" y="232.2">4</text>
<text x="290.1" y="234.7">5</text>
<text x="290.1" y="237.2">6</text>
<text x="290.1" y="239.8">7</text>
<text x="307.3" y="239.8">10</text>
<text x="307.3" y="237.2">11</text>
<text x="307.3" y="234.7">12</text>
<text x="351.7" y="234.7">5</text>
<text x="236.1" y="244.9">1</text>
<text x="299.5" y="244.5" transform="rotate(-90 299.5 244.5)">8</text>
<text x="236.1" y="247.4">2</text>
<text x="236.1" y="249.9">3</text>
<text x="35.5" y="252.5">1</text>
<text x="35.5" y="255">2</text>
<text x="35.5" y="257.6">3</text>
<text x="106.6" y="252.5">1</text>
<text x="106.6" y="255">2</text>
<text x="106.6" y="257.6">3</text>
<text x="236.1" y="252.5">4</text>
<text x="236.1" y="255">5</text>
<text x="236.1" y="257.6">6</text>
<text x="35.5" y="260.1">4</text>
<text x="192.3" y="270.3">3</text>
<text x="205" y="270.3">2</text>
<text x="199.1" y="277.6" transform="rotate(-90 199.1 277.6)">1</text>
</g>
<g font-size="1.8" fill="#006464">
<text x="300.6" y="33.6" transform="rotate(-90 300.6 33.6)">VCC</text>
<text x="43.2" y="37.7">J2</text>
<text x="43.2" y="40.2">SDP810-500Pa</text>
<text x="59.4" y="40.2">dP</text>
<text x="78.7" y="36.4">R1</text>
<text x="90.1" y="36.4">R2</text>
<text x="292.6" y="37.7">RO</text>
<text x="292.6" y="40.2">~{RE}</text>
<text x="298.3" y="36.4">U2</text>
<text x="305.4" y="37.7">B</text>
<text x="333.9" y="36.4">R5</text>
<text x="363.2" y="37.7">J8</text>
<text x="363.2" y="40.2">RS-485</text>
<text x="372.1" y="40.2">to</text>
<text x="375.1" y="40.2">gateway</text>
<text x="77.9" y="44">4.7k</text>
<text x="89.3" y="44">4.7k</text>
<text x="292.6" y="42.8">DE</text>
<text x="292.6" y="45.3">DI</text>
<text x="295.3" y="44">MAX3485</text>
<text x="305.5" y="45.3">A</text>
<text x="332.7" y="44">120R</text>
<text x="300.6" y="51.6" transform="rotate(-90 300.6 51.6)">GND</text>
<text x="43.2" y="60.6">J3</text>
<text x="43.2" y="63.1">SHT40</text>
<text x="50.3" y="63.1">T/RH</text>
<text x="323.8" y="72">D1</text>
<text x="43.2" y="82.1">J4</text>
<text x="321.3" y="79.6">1N5822</text>
<text x="359.4" y="83.4">J9</text>
<text x="43.2" y="84.7">SEN0322</text>
<text x="52.9" y="84.7">O2</text>
<text x="274.2" y="87.2">R6</text>
<text x="298.3" y="87.2">Q1</text>
<text x="302" y="87.1" transform="rotate(-90 302 87.1)">2</text>
<text x="359.4" y="86">NC solenoid</text>
<text x="372.3" y="86">12</text>
<text x="375.9" y="86">V</text>
<text x="273" y="94.8">100R</text>
<text x="295.7" y="94.8">IRLZ44N</text>
<text x="302" y="94.7" transform="rotate(-90 302 94.7)">3</text>
<text x="168.1" y="97.4">EN</text>
<text x="181.2" y="98.2" transform="rotate(-90 181.2 98.2)">3V3</text>
<text x="187.4" y="99.9">RXD0</text>
<text x="187.7" y="97.4">TXD0</text>
<text x="43.2" y="103.7">J5</text>
<text x="43.2" y="106.3">SSD1306</text>
<text x="52.9" y="106.3">OLED</text>
<text x="168.1" y="102.5">IO0</text>
<text x="168.1" y="107.5">IO2</text>
<text x="168.1" y="105">IO1</text>
<text x="188" y="102.5">IO17</text>
<text x="188" y="105">IO18</text>
<text x="188" y="107.5">IO19</text>
<text x="283.1" y="102.5">R7</text>
<text x="168.1" y="110.1">IO3</text>
<text x="168.1" y="112.6">IO4</text>
<text x="188" y="110.1">IO20</text>
<text x="188" y="112.6">IO21</text>
<text x="282" y="110.1">100k</text>
<text x="168.1" y="115.2">IO5</text>
<text x="168.1" y="117.7">IO6</text>
<text x="179" y="116.4">U1</text>
<text x="188" y="115.2">IO35</text>
<text x="188" y="117.7">IO36</text>
<text x="359.4" y="117.7">J10</text>
<text x="165.1" y="124.2">17ESP32-S3-WROOM-1-N8R8</text>
<text x="168.1" y="122.8">IO8</text>
<text x="168.1" y="125.3">IO9</text>
<text x="168.1" y="120.2">IO7</text>
<text x="188" y="120.2">IO37</text>
<text x="188" y="122.8">IO38</text>
<text x="188" y="125.3">IO39</text>
<text x="193" y="124.2">32</text>
<text x="359.4" y="120.2">Throttle</text>
<text x="367.8" y="120.2">servo</text>
<text x="168.1" y="127.9">IO10</text>
<text x="168.1" y="130.4">IO11</text>
<text x="188" y="127.9">IO40</text>
<text x="188" y="130.4">IO41</text>
<text x="43.2" y="132.9">J6</text>
<text x="43.2" y="135.5">MH-440D</text>
<text x="53.6" y="135.5">CH4</text>
<text x="58.6" y="135.5">NDIR</text>
<text x="168.1" y="132.9">IO12</text>
<text x="168.1" y="135.5">IO13</text>
<text x="188" y="135.5">IO45</text>
<text x="188" y="132.9">IO42</text>
<text x="168.1" y="138">IO14</text>
<text x="168.1" y="140.6">IO15</text>
<text x="168.1" y="143.1">IO16</text>
<text x="188" y="138">IO46</text>
<text x="188" y="140.6">IO47</text>
<text x="188" y="143.1">IO48</text>
<text x="359.4" y="138">J11</text>
<text x="359.4" y="140.6">Servo</text>
<text x="365.8" y="140.6">6</text>
<text x="368.2" y="140.6">V BEC in</text>
<text x="181.2" y="144.3" transform="rotate(-90 181.2 144.3)">GND</text>
<text x="292.6" y="160.9">IN2</text>
<text x="292.6" y="158.3">IN1</text>
<text x="298.3" y="157.1">U3</text>
<text x="301.8" y="158.3">OUT1</text>
<text x="301.8" y="160.9">OUT2</text>
<text x="359.4" y="158.3">J12</text>
<text x="359.4" y="160.9">3-way</text>
<text x="366.8" y="160.9">router</text>
<text x="373.7" y="160.9">valve</text>
<text x="43.2" y="163.4">J7</text>
<text x="43.2" y="166">MPX5100AP</text>
<text x="55.5" y="166">pressure</text>
<text x="78.7" y="162.2">R3</text>
<text x="90.1" y="162.2">R4</text>
<text x="102.8" y="162.2">C1</text>
<text x="295.4" y="164.7">DRV8871</text>
<text x="300.6" y="167.1" transform="rotate(-90 300.6 167.1)">GND</text>
<text x="302.9" y="166">ILIM</text>
<text x="78.2" y="169.8">10k</text>
<text x="89.6" y="169.8">18k</text>
<text x="101.1" y="169.8">100nF</text>
<text x="274.2" y="177.4">R8</text>
<text x="273.8" y="185">33k</text>
<text x="323.8" y="182.5">C2</text>
<text x="322.1" y="190.1">100nF</text>
<text x="78.7" y="196.4">D2</text>
<text x="61" y="201.5">F1</text>
<text x="43.2" y="207.9">J15</text>
<text x="61" y="209.1">2A</text>
<text x="77.5" y="204.1">SS34</text>
<text x="43.2" y="210.4">12</text>
<text x="46.8" y="210.4">V DC in</text>
<text x="96.4" y="211.7">D3</text>
<text x="110.4" y="211.7">C4</text>
<text x="93.5" y="219.3">SMBJ15A</text>
<text x="106.5" y="219.3">470uF</text>
<text x="113.5" y="219.3">25V</text>
<text x="302.6" y="220.6">COM</text>
<text x="151.1" y="226.9">C3</text>
<text x="161.9" y="226.9">R10</text>
<text x="292.6" y="225.7">I1</text>
<text x="298.3" y="226.9">U4</text>
<text x="304.1" y="225.7">O1</text>
<text x="114.3" y="228.2">J1</text>
<text x="114.3" y="230.7">USB</text>
<text x="119.3" y="230.7">D-/D+</text>
<text x="127.5" y="230.7">(native</text>
<text x="135.2" y="230.7">USB)</text>
<text x="292.6" y="228.2">I2</text>
<text x="292.6" y="230.7">I3</text>
<text x="292.6" y="233.3">I4</text>
<text x="304.1" y="233.3">O4</text>
<text x="304.1" y="230.7">O3</text>
<text x="304.1" y="228.2">O2</text>
<text x="359.4" y="228.2">J13</text>
<text x="359.4" y="230.7">Stack</text>
<text x="365.8" y="230.7">light</text>
<text x="371.3" y="230.7">+</text>
<text x="374" y="230.7">buzzer</text>
<text x="137.9" y="234.5">10k</text>
<text x="150.6" y="234.5">1uF</text>
<text x="162" y="234.5">10k</text>
<text x="292.6" y="235.8">I5</text>
<text x="292.6" y="238.4">I6</text>
<text x="294.8" y="234.5">ULN2003A</text>
<text x="304.1" y="238.4">O6</text>
<text x="304.1" y="235.8">O5</text>
<text x="292.6" y="240.9">I7</text>
<text x="300.6" y="242.1" transform="rotate(-90 300.6 242.1)">GND</text>
<text x="304.1" y="240.9">O7</text>
<text x="243.8" y="251.1">microSD</text>
<text x="243.8" y="248.5">J14</text>
<text x="252.8" y="251.1">module</text>
<text x="43.2" y="256.1">MP1584</text>
<text x="43.2" y="253.6">U5</text>
<text x="51.9" y="256.1">buck</text>
<text x="57.5" y="256.1">module</text>
<text x="65.6" y="256.1">12V&gt;5V</text>
<text x="114.3" y="253.6">J16</text>
<text x="114.3" y="256.1">EN /</text>
<text x="120.5" y="256.1">BOOT /</text>
<text x="129" y="256.1">GND</text>
<text x="198" y="267.6">U6</text>
<text x="192.7" y="275.2">AMS1117-3.3</text>
<text x="194.8" y="271.4">VI</text>
<text x="200.3" y="275.1" transform="rotate(-90 200.3 275.1)">GND</text>
<text x="201.3" y="271.4">VO</text>
<text x="223.4" y="272.6">C5</text>
<text x="236.1" y="272.6">C6</text>
<text x="247.6" y="272.6">C7</text>
<text x="222.4" y="280.3">10uF</text>
<text x="235.1" y="280.3">22uF</text>
<text x="245.9" y="280.3">100nF</text>
</g>
</svg>
